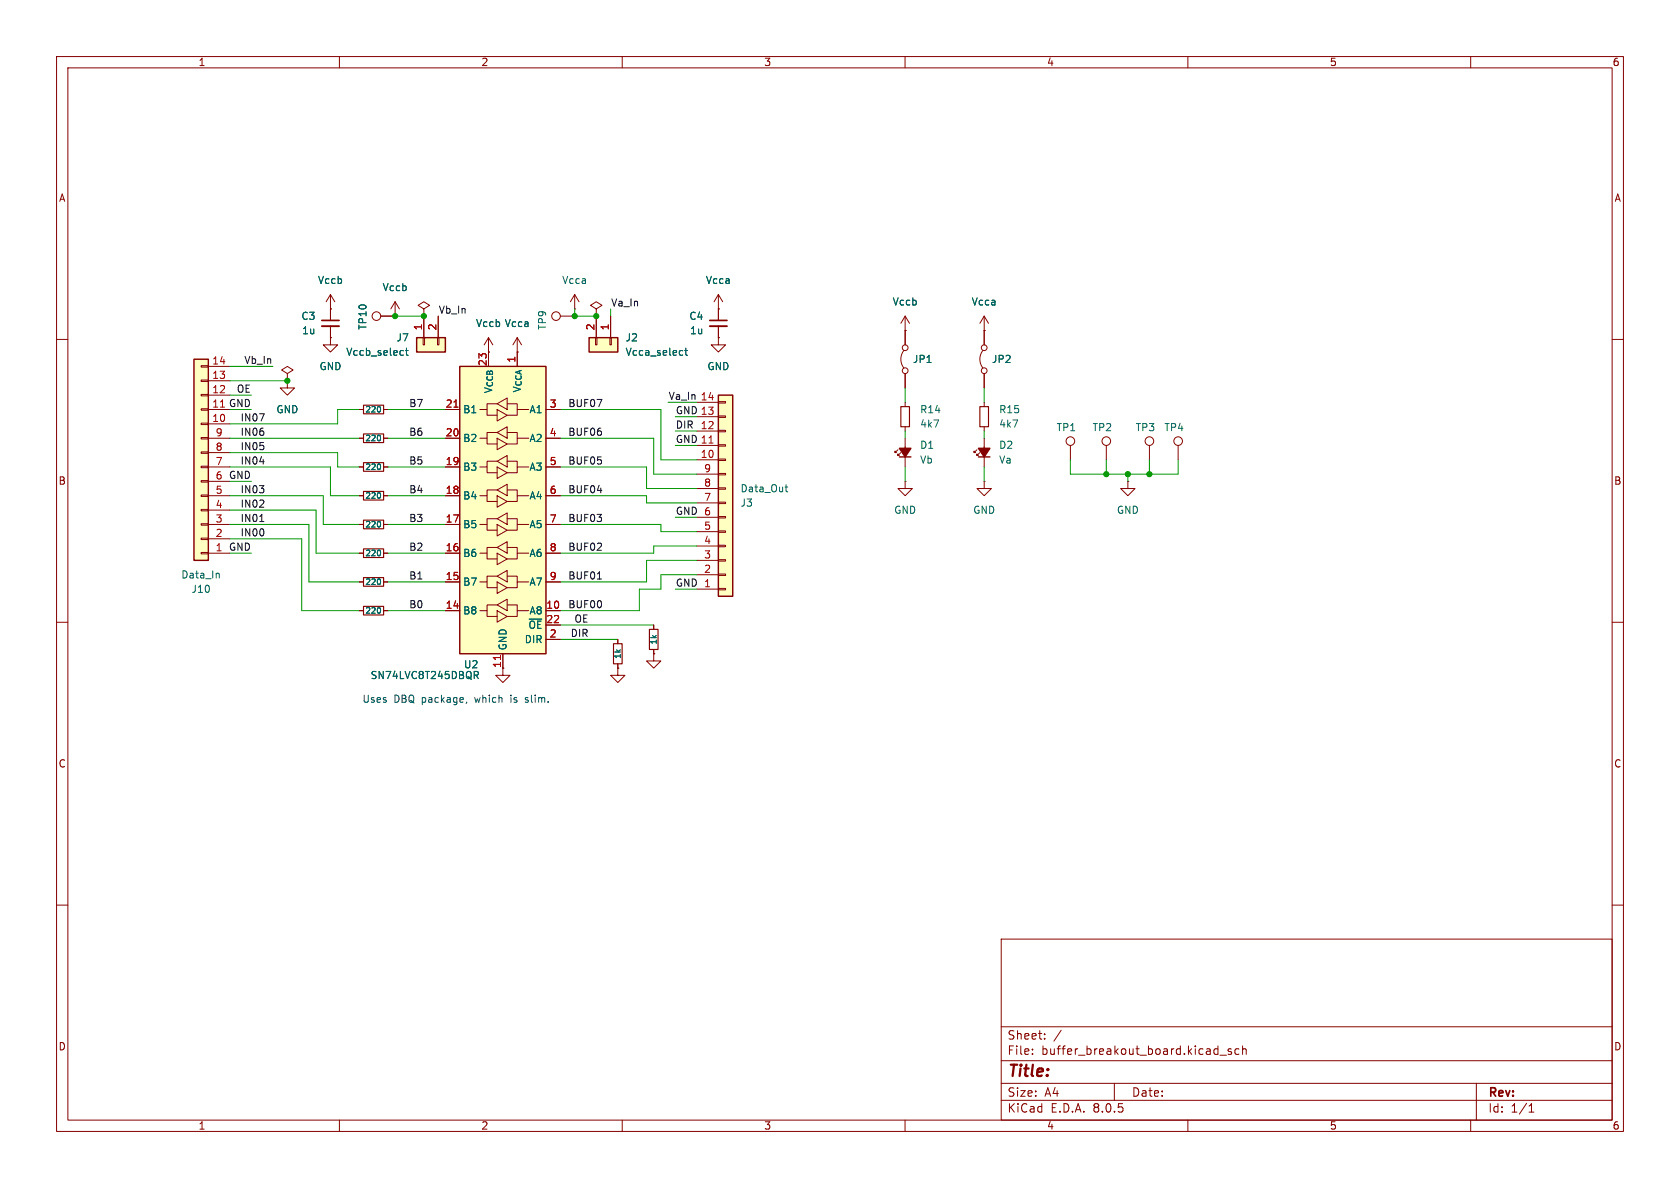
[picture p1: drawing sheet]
<svg xmlns="http://www.w3.org/2000/svg" width="297mm" height="210mm" viewBox="0 0 297 210" stroke-linecap="round" stroke-linejoin="round" font-family="sans-serif">
<g fill="none" stroke="#840000" stroke-width=".18">
<path d="M10 10h277v190h-277zM12 12h273v186h-273zM60 10v2M110 10v2M160 10v2M210 10v2M260 10v2M10 60h2M74.9 54.6l1-.6-1-.7-1 .7 1 .6v1.3M74.9 55.9h.1M99.1 55.9h2.5M101.6 54.6h.1"/>
<path d="M101.6 52.1l.8 1.2M101.6 52.1v2.5M101.6 52.1l-.8 1.2M127 54.6h.1M127 59.7v1.3h-1.3l1.3 1.2 1.3-1.2h-1.3M127 59.7h.1M127 52.1l.8 1.2M127 52.1v4.5M127 57.7v2M127 52.1l-.8 1.2M285 60h2M10 110h2"/>
<path d="M285 110h2M10 160h2M285 160h2M177 166h108v32h-108zM60 198v2M110 198v2M160 198v2M177 194.5h108M177 191.5h108M177 187.5h108M177 181.5h108M182.5 186.3v.1"/>
<path d="M182.5 185.5v.1M184.7 183.6v.1M184.7 182.8v.1M187.6 182.1l-1.3 2M197 191.5v3M210 198v2M215.7 186.5h1.1M217.7 185.5l-.4-.1-.2 .2 .1 .2 .5 .2v.3h-.6M219 185.5l-.4-.1-.3 .3v.4l.2 .2h.5M219.7 185.5l.2-.1 .3 .1 .1 .9M219.7 184.9v1.5M260 198v2"/>
<path d="M261 191.5v6.5M270.3 196.6h.9M270.3 195.5l.4-.4v1.5"/>
<circle cx="98.3" cy="55.9" r=".76"/>
</g>
<path d="M125.5 57.7h3" fill="none" stroke="#840000" stroke-width=".33"/>
<path d="M125.5 56.6h3" fill="none" stroke="#840000" stroke-width=".3"/>
<path d="M127 69.9h2.5v35.5h-2.5z" fill="#ffffc2"/>
<g fill="none" stroke="#840000" stroke-width=".18">
<path d="M58.4 54.6h.1M58.4 59.7v1.3h-1.3l1.3 1.2 1.3-1.2h-1.3M58.4 59.7h.1M58.4 52.1l-.7 1.2M58.4 52.1v4.5M58.4 57.7v2M58.4 52.1l.8 1.2M67.3 55.9h2.5M123.2 78.7h3.8M123.2 76.2h3.8M123.2 73.7h3.8M123.2 71.1h3.8"/>
<path d="M127 71h1.3v.2h-1.3zM127 73.5h1.3v.3h-1.3zM127 76.1h1.3v.2h-1.3zM127 78.6h1.3v.3h-1.3zM160 71.1v.8M160 75.4v.8M123.2 81.3h3.8M123.2 99.1h3.8M123.2 96.5h3.8M123.2 94h3.8M123.2 91.4h3.8M123.2 88.9h3.8"/>
<path d="M123.2 86.4h3.8M123.2 83.8h3.8M127 81.2h1.3v.2h-1.3zM127 83.7h1.3v.2h-1.3zM127 86.2h1.3v.3h-1.3zM127 88.8h1.3v.2h-1.3zM127 91.3h1.3v.3h-1.3zM127 93.9h1.3v.2h-1.3zM127 96.4h1.3v.2h-1.3zM127 98.9h1.3v.3h-1.3zM123.2 104.1h3.8M123.2 101.6h3.8"/>
<path d="M127 101.5h1.3v.2h-1.3zM127 104h1.3v.3h-1.3z"/>
<circle cx="66.5" cy="55.9" r=".76"/>
</g>
<path d="M127 69.9h2.5v35.5h-2.5z" fill="none" stroke="#840000" stroke-width=".25"/>
<path d="M125.3 78.3h.8" fill="none" stroke="#a90000" stroke-width=".18"/>
<path d="M138.8 86.1h.5M139 86.8l.3 .1" fill="none" stroke="#006464" stroke-width=".18"/>
<path d="M56.9 57.7h3" fill="none" stroke="#840000" stroke-width=".33"/>
<path d="M56.9 56.6h3" fill="none" stroke="#840000" stroke-width=".3"/>
<path d="M159.3 71.9h1.5v3.5h-1.5z" fill="none" stroke="#840000" stroke-width=".2"/>
<path d="M73.7 59.7h5v2.5h-5z" fill="#ffffc2"/>
<path d="M74.8 59.7h.3v1.3h-.3zM74.9 55.9v3.8M77.3 59.7h.3v1.3h-.3zM77.5 55.9v3.8" fill="none" stroke="#840000" stroke-width=".18"/>
<path d="M73.7 59.7h5v2.5h-5z" fill="none" stroke="#840000" stroke-width=".25"/>
<path d="M71.2 62h.1M71.3 62.7l-.1 .1M71.7 62h.5M71.9 61.5v1.1l.3 .2" fill="none" stroke="#006464" stroke-width=".18"/>
<path d="M104.1 59.7h5.1v2.5h-5.1z" fill="#ffffc2"/>
<g fill="none" stroke="#840000" stroke-width=".18">
<path d="M69.8 55.9h.1M69.8 53.3l-.7 1.3M69.8 53.3v2.6M69.8 53.3l.8 1.3M86.4 59.7l-.8 1.3M86.4 59.7v2.5M86.4 59.7l.7 1.3M91.4 59.7l-.7 1.3M91.4 59.7v2.5M91.4 59.7l.8 1.3M105.3 59.7h.2v1.3h-.2zM105.4 54.6l1-.6-1-.7-1 .7 1 .6v1.3"/>
<path d="M105.4 55.9h.1M105.4 55.9v3.8M107.8 59.7h.3v1.3h-.3zM107.9 55.9v3.8M50.8 67.3v1.3h-1.3l1.3 1.3 1.3-1.3h-1.3M50.8 67.3h.1M50.8 66l1-.6-1-.6-1 .6 1 .6v1.3M63.5 77.5h.8M63.5 72.4h.8M67.8 77.5h.8M67.8 72.4h.8M63.5 82.6h.8"/>
<path d="M63.5 97.8h.8M67.8 82.6h.8M67.8 97.8h.8M63.5 102.9h.8M67.8 102.9h.8"/>
</g>
<path d="M104.1 59.7h5.1v2.5h-5.1z" fill="none" stroke="#840000" stroke-width=".25"/>
<path d="M67.2 77.1v.6M67.2 72v.7M120.6 62h.1M120.7 62.7l-.1 .1M121.1 62h.4M121.2 61.5v1.1l.3 .2M67.2 82.2v.6M67.2 97.4v.7M67.2 102.5v.6" fill="none" stroke="#006464" stroke-width=".18"/>
<path d="M64.3 76.7h3.5v1.5h-3.5zM64.3 71.6h3.5v1.6h-3.5zM64.3 81.8h3.5v1.5h-3.5zM64.3 97h3.5v1.6h-3.5zM64.3 102.1h3.5v1.5h-3.5z" fill="none" stroke="#840000" stroke-width=".2"/>
<path d="M34.3 63.5h2.5v35.6h-2.5z" fill="#ffffc2"/>
<g fill="none" stroke="#840000" stroke-width=".18">
<path d="M35.6 64.6h1.2v.3h-1.2zM35.6 67.2h1.2v.2h-1.2zM35.6 69.7h1.2v.3h-1.2zM35.6 72.3h1.2v.2h-1.2zM35.6 74.8h1.2v.3h-1.2zM35.6 77.3h1.2v.3h-1.2zM35.6 79.9h1.2v.2h-1.2zM36.8 74.9h3.8M36.8 72.4h3.8M36.8 69.9h3.8M36.8 67.3h3.8M36.8 64.8h3.8"/>
<path d="M36.8 77.5h3.8M35.6 82.4h1.2v.3h-1.2zM35.6 85h1.2v.2h-1.2zM35.6 87.5h1.2v.3h-1.2zM35.6 90h1.2v.3h-1.2zM35.6 92.6h1.2v.2h-1.2zM35.6 95.1h1.2v.3h-1.2zM35.6 97.7h1.2v.2h-1.2zM36.8 97.8h3.8M36.8 95.3h3.8M36.8 92.7h3.8M36.8 90.2h3.8"/>
<path d="M36.8 87.6h3.8M36.8 85.1h3.8M36.8 82.6h3.8M36.8 80h3.8M63.5 92.7h.8M63.5 87.6h.8M67.8 92.7h.8M67.8 87.6h.8M160 85.1v1.3h1.3l-1.3 1.2-1.3-1.2h1.3M160 85.1h.1"/>
</g>
<path d="M34.3 63.5h2.5v35.6h-2.5z" fill="none" stroke="#840000" stroke-width=".25"/>
<path d="M67.2 87.3v.6M67.2 92.4v.6M38.6 101.3l.2 .2v.7" fill="none" stroke="#006464" stroke-width=".18"/>
<path d="M64.3 86.9h3.5v1.5h-3.5zM64.3 91.9h3.5v1.6h-3.5z" fill="none" stroke="#840000" stroke-width=".2"/>
<path d="M81.3 64.8h15.2v50.8h-15.2z" fill="#ffffc2"/>
<path d="M81.3 64.8h15.2v50.8h-15.2zM159 80.8h2M173 80.8h2" fill="none" stroke="#840000" stroke-width=".25"/>
<g fill="none" stroke="#840000" stroke-width=".18">
<path d="M58.4 54.6h.1M58.4 59.7h.1M58.4 54.6v2M58.4 57.7v2M67.3 55.9h2.5M69.8 55.9h.1M74.9 55.9h.1M74.9 55.9v3.8M77.5 55.9v3.8M105.4 55.9h.1M105.4 55.9v3.8M107.9 55.9v3.8"/>
<path d="M127 54.6h.1M127 59.7h.1M127 54.6v2M127 57.7v2M160 58.4h.1M160 55.9v5.1M160 55.9l-.7 1.3M160 55.9l.8 1.3M174 58.4h.1M174 55.9v5.1M174 55.9l.8 1.3M174 55.9l-.8 1.3"/>
<path d="M50.8 67.3h.1M63.5 77.5h.8M63.5 72.4h.8M67.8 77.5h.8M67.8 72.4h.8M78.7 77.5h2.6M78.7 72.4h2.6M86.1 72.4v1h1.8M86.1 77.5v1h1.8M87.9 71.4l1.8-1v2zM87.9 71.4h-1.8v1h-1.3M87.9 72.4l1.8 1-1.8 1z"/>
<path d="M87.9 76.5l1.8-1.1v2.1zM87.9 76.5h-1.8v1h-1.3M87.9 77.5l1.8 1-1.8 1zM89.7 71.4h1.7v1M89.7 76.5h1.7v1M93.5 72.4h-2.1v1h-1.7M93.5 77.5h-2.1v1h-1.7M96.5 77.5h2.6M96.5 72.4h2.6M158.7 79.5l-.5 .5v-.2v.2h.3M159.8 62a2.54 2.54 0 0 0 0 3M160 66v2.6"/>
<path d="M160 77.5v5.1M172.7 79.5l-.5 .5v-.2v.2h.3M173.7 62a2.54 2.54 0 0 0 0 3M174 66v2.6M174 71.1v.8M174 75.4v.8M174 77.5v5.1M189.2 78.7v2.6M195.6 78.7v2.6M203.2 78.7v2.6M208.3 78.7v2.6M63.5 97.8h.8"/>
<path d="M63.5 92.7h.8M63.5 87.6h.8M63.5 82.6h.8M67.8 97.8h.8M67.8 92.7h.8M67.8 87.6h.8M67.8 82.6h.8M78.7 97.8h2.6M78.7 92.7h2.6M78.7 87.6h2.6M78.7 82.6h2.6M86.1 92.7v1h1.8"/>
<path d="M86.1 82.6v1h1.8M86.1 97.8v1h1.8M86.1 87.6v1h1.8M87.9 91.7l1.8-1v2zM87.9 81.5l1.8-1v2.1zM87.9 91.7h-1.8v1h-1.3M87.9 81.5h-1.8v1.1h-1.3M87.9 92.7l1.8 1-1.8 1zM87.9 87.6l1.8 1-1.8 1.1zM87.9 82.6l1.8 1-1.8 1zM87.9 96.8l1.8-1v2zM87.9 86.6l1.8-1v2z"/>
<path d="M87.9 96.8h-1.8v1h-1.3M87.9 86.6h-1.8v1h-1.3M87.9 97.8l1.8 1-1.8 1zM89.7 91.7h1.7v1M89.7 81.5h1.7v1.1M89.7 96.8h1.7v1M89.7 86.6h1.7v1M93.5 92.7h-2.1v1h-1.7M93.5 82.6h-2.1v1h-1.7M93.5 97.8h-2.1v1h-1.7M93.5 87.6h-2.1v1h-1.7M96.5 97.8h2.6"/>
<path d="M96.5 92.7h2.6M96.5 87.6h2.6M96.5 82.6h2.6M159.3 80l-.6 .5v-.2v.2h.3M173.2 80l-.5 .5v-.2v.2h.3M174 85.1v1.3h1.3l-1.3 1.2-1.3-1.2h1.3M174 85.1h.1M199.4 85.1v1.3h1.3l-1.3 1.2-1.3-1.2h1.3M199.4 85.1h.1M63.5 108h.8M63.5 102.9h.8M67.8 108h.8"/>
<path d="M67.8 102.9h.8M78.7 108h2.6M78.7 102.9h2.6M86.1 102.9v1h1.8M86.1 108v1h1.8M87.9 101.9l1.8-1.1v2.1zM87.9 101.9h-1.8v1h-1.3M87.9 108l1.8 1-1.8 1zM87.9 102.9l1.8 1-1.8 1zM87.9 106.9l1.8-1v2.1zM87.9 106.9h-1.8v1.1h-1.3M88.9 115.6v3.8h1.3l-1.3 1.3-1.3-1.3h1.3"/>
<path d="M89.7 101.9h1.7v1M89.7 106.9h1.7v1.1M93.5 102.9h-2.1v1h-1.7M93.5 108h-2.1v1h-1.7M96.5 108h2.6M96.5 102.9h2.6M96.5 113h2.6M96.5 110.5h2.6M109.2 118.1v1.3h1.3l-1.3 1.3-1.3-1.3h1.3M109.2 118.1h.1M109.2 113v.8M109.2 117.3v.8"/>
<path d="M115.6 115.6v1.2h1.2l-1.2 1.3-1.3-1.3h1.3M115.6 115.6h.1M115.6 110.5v.8M115.6 114.8v.8"/>
<circle cx="160" cy="65.5" r=".51"/>
<circle cx="160" cy="61.5" r=".51"/>
<circle cx="174" cy="61.5" r=".51"/>
<circle cx="174" cy="65.5" r=".51"/>
<circle cx="189.2" cy="78" r=".76"/>
<circle cx="195.6" cy="78" r=".76"/>
<circle cx="203.2" cy="78" r=".76"/>
<circle cx="208.3" cy="78" r=".76"/>
</g>
<path d="M80.3 72h.7M88.5 115.9v.7" fill="none" stroke="#a90000" stroke-width=".18"/>
<g fill="none" stroke="#006464" stroke-width=".18">
<path d="M67.2 72v.7M67.2 77.1v.6M71.2 62h.1M71.3 62.7l-.1 .1M71.7 62h.5M71.9 61.5v1.1l.3 .2M120.6 62h.1M120.7 62.7l-.1 .1M121.1 62h.4M121.2 61.5v1.1l.3 .2M67.2 82.2v.6M67.2 87.3v.6"/>
<path d="M67.2 92.4v.6M67.2 97.4v.7M67.2 107.6v.6M67.2 102.5v.6M84.1 119.4l.5 .6M84.6 118.9l-.2 .4-.6 .1"/>
</g>
<path d="M173.2 71.9h1.6v3.5h-1.6zM64.3 107.2h3.5v1.5h-3.5zM108.5 113.8h1.5v3.5h-1.5zM114.8 111.3h1.5v3.5h-1.5z" fill="none" stroke="#840000" stroke-width=".2"/>
<g fill="#840000" stroke="#840000" stroke-width=".25">
<path d="M173 79.2h2l-1 1.6z"/>
<path d="M159 79.2h2l-1 1.6z"/>
</g>
<path d="M45.9 92.2h.7M105.6 102.4h.7" fill="none" stroke="#0f0f0f" stroke-width=".18"/>
<path d="M82.5 124.1l-.1 .2M92.9 124.1l.1 .1M93 123.3l-.1 .2 .1 .2" fill="none" stroke="#0000c2" stroke-width=".18"/>
<g fill="none" stroke="#009600" stroke-width=".18">
<path d="M69.8 55.9h5.1M101.6 54.6v1.3h3.8M107.9 54.6v1.3M40.6 72.4h3.8M40.6 67.3h10.2M40.6 77.5h22.9M40.6 69.9h3.8M40.6 64.8h7.7M63.5 72.4h-3.8v2.5h-19.1M68.6 72.4h10.1M68.6 77.5h10.1M99.1 72.4h17.7v8.9h6.4"/>
<path d="M99.1 77.5h16.5v6.3h7.6M118.1 71.1h5.1M119.4 78.7h3.8M119.4 76.2h3.8M119.4 73.7h3.8M160 68.6v2.5M160 76.2v1.3M174 68.6v2.5M174 76.2v1.3M40.6 95.3h12.7v12.7h10.2M40.6 90.2h15.3v7.6h7.6M40.6 92.7h14v10.2h8.9"/>
<path d="M40.6 97.8h3.8M40.6 87.6h16.5v5.1h6.4M40.6 82.6h17.8v5h5.1M40.6 85.1h3.8M40.6 80h19.1v2.6h3.8M68.6 97.8h10.1M68.6 92.7h10.1M68.6 87.6h10.1M68.6 82.6h10.1M99.1 92.7h17.7v1.3h6.4M99.1 82.6h15.2v3.8h8.9M99.1 87.6h15.2v1.3h8.9"/>
<path d="M119.4 91.4h3.8M123.2 99.1h-8.9v3.8h-15.2M123.2 96.5h-7.6v1.3h-16.5M160 82.6v2.5M174 82.6v2.5M189.2 81.3v2.5h19.1v-2.5M195.6 81.3v2.5M199.4 83.8v1.3M203.2 81.3v2.5M68.6 108h10.1M68.6 102.9h10.1M99.1 110.5h16.5"/>
<path d="M99.1 113h10.1M119.4 104.1h3.8M123.2 101.6h-6.4v2.5h-3.8v3.9h-13.9"/>
</g>
<g fill="#009600" stroke="#009600" stroke-width=".18">
<circle cx="69.8" cy="55.9" r=".46"/>
<circle cx="50.8" cy="67.3" r=".46"/>
<circle cx="74.9" cy="55.9" r=".46"/>
<circle cx="105.4" cy="55.9" r=".46"/>
<circle cx="101.6" cy="55.9" r=".46"/>
<circle cx="203.2" cy="83.8" r=".46"/>
<circle cx="199.4" cy="83.8" r=".46"/>
<circle cx="195.6" cy="83.8" r=".46"/>
</g>
<text font-size="2.8" fill="#840000" x="178" y="190.9">Title:</text>
<g font-size="2.1" fill="#840000">
<text x="178" y="184">Sheet:</text>
<text x="178" y="186.7">File:</text>
<text x="184.1" y="186.7">buffer_breakout_board.kicad_sch</text>
<text x="178" y="196.9">KiCad</text>
<text x="178" y="194.1">Size:</text>
<text x="184.7" y="194.1">A4</text>
<text x="185.7" y="196.9">E.D.A.</text>
<text x="193.3" y="196.9">8.0.5</text>
<text x="200" y="194.1">Date:</text>
<text x="263" y="194.3">Rev:</text>
<text x="263" y="196.9">Id:</text>
<text x="267.1" y="196.9">1/1</text>
</g>
<g font-size="1.8" fill="#840000">
<text x="35" y="11.9">1</text>
<text x="85" y="11.9">2</text>
<text x="135" y="11.9">3</text>
<text x="185" y="11.9">4</text>
<text x="235" y="11.9">5</text>
<text x="285" y="11.9">6</text>
<text x="10.3" y="35.9">A</text>
<text x="285.3" y="35.9">A</text>
<text x="10.3" y="85.9">B</text>
<text x="285.3" y="85.9">B</text>
<text x="88.6" y="118.2" transform="rotate(-90 88.6 118.2)">11</text>
<text x="10.3" y="135.9">C</text>
<text x="285.3" y="135.9">C</text>
<text x="10.3" y="185.9">D</text>
<text x="285.3" y="185.9">D</text>
<text x="35" y="199.9">1</text>
<text x="85" y="199.9">2</text>
<text x="135" y="199.9">3</text>
<text x="185" y="199.9">4</text>
<text x="235" y="199.9">5</text>
<text x="285" y="199.9">6</text>
</g>
<g font-size="1.8" fill="#006464">
<text x="56.1" y="50.4">Vccb</text>
<text x="67.5" y="51.7">Vccb</text>
<text x="99.3" y="50.4">Vcca</text>
<text x="124.7" y="50.4">Vcca</text>
<text x="53.2" y="56.7">C3</text>
<text x="53.3" y="59.3">1u</text>
<text x="65" y="58.4" transform="rotate(-90 65 58.4)">TP10</text>
<text x="84.1" y="58">Vccb Vcca</text>
<text x="96.7" y="58.4" transform="rotate(-90 96.7 58.4)">TP9</text>
<text x="121.8" y="56.7">C4</text>
<text x="121.9" y="59.3">1u</text>
<text x="157.7" y="54.2">Vccb</text>
<text x="171.7" y="54.2">Vcca</text>
<text x="56.4" y="65.6">GND</text>
<text x="61.1" y="63.1">Vccb_select</text>
<text x="70" y="60.6">J7</text>
<text x="110.5" y="60.6">J2</text>
<text x="110.5" y="63.1">Vcca_select</text>
<text x="125" y="65.6">GND</text>
<text x="161.3" y="64.4">JP1</text>
<text x="175.3" y="64.4">JP2</text>
<text x="87.2" y="69.7" transform="rotate(-90 87.2 69.7)">V_{CCB}</text>
<text x="92.3" y="69.5" transform="rotate(-90 92.3 69.5)">V_{CCA}</text>
<text x="48.8" y="73.3">GND</text>
<text x="81.8" y="73.3">B1</text>
<text x="93.5" y="73.3">A1</text>
<text x="162.6" y="75.8">4k7</text>
<text x="162.6" y="73.3">R14</text>
<text x="176.5" y="75.8">4k7</text>
<text x="176.5" y="73.3">R15</text>
<text x="186.7" y="76.4">TP1</text>
<text x="193" y="76.4">TP2</text>
<text x="200.7" y="76.4">TP3</text>
<text x="205.7" y="76.4">TP4</text>
<text x="81.8" y="83.4">B3</text>
<text x="81.8" y="78.3">B2</text>
<text x="93.5" y="78.3">A2</text>
<text x="93.5" y="83.4">A3</text>
<text x="162.6" y="79.5">D1</text>
<text x="162.6" y="82.1">Vb</text>
<text x="176.5" y="79.5">D2</text>
<text x="176.5" y="82.1">Va</text>
<text x="81.8" y="88.5">B4</text>
<text x="93.5" y="88.5">A4</text>
<text x="130.8" y="89.8">J3</text>
<text x="130.8" y="87.2">Data_Out</text>
<text x="81.8" y="93.6">B5</text>
<text x="93.5" y="93.6">A5</text>
<text x="158" y="91">GND</text>
<text x="172" y="91">GND</text>
<text x="197.4" y="91">GND</text>
<text x="81.8" y="98.7">B6</text>
<text x="93.5" y="98.7">A6</text>
<text x="32" y="102.5">Data_In</text>
<text x="33.8" y="105">J10</text>
<text x="81.8" y="103.7">B7</text>
<text x="93.5" y="103.7">A7</text>
<text x="81.8" y="108.8">B8</text>
<text x="92.7" y="113.9">DIR</text>
<text x="93.3" y="111.4">~{OE}</text>
<text x="93.5" y="108.8">A8</text>
<text x="81.9" y="118.3">U2</text>
<text x="89.8" y="115.1" transform="rotate(-90 89.8 115.1)">GND</text>
<text x="65.4" y="120.2">SN74LVC8T245DBQR</text>
</g>
<g font-size="1.8" fill="#a90000">
<text x="74.7" y="58.5" transform="rotate(-90 74.7 58.5)">1</text>
<text x="77.2" y="58.5" transform="rotate(-90 77.2 58.5)">2</text>
<text x="105.2" y="58.5" transform="rotate(-90 105.2 58.5)">2</text>
<text x="107.7" y="58.5" transform="rotate(-90 107.7 58.5)">1</text>
<text x="37.4" y="64.5">14</text>
<text x="86.1" y="64.8" transform="rotate(-90 86.1 64.8)">23</text>
<text x="91.2" y="64.2" transform="rotate(-90 91.2 64.2)">1</text>
<text x="37.4" y="69.6">12</text>
<text x="37.4" y="67.1">13</text>
<text x="37.4" y="74.7">10</text>
<text x="38" y="77.2">9</text>
<text x="78.7" y="77.2">20</text>
<text x="78.7" y="72.1">21</text>
<text x="97.1" y="72.1">3</text>
<text x="97.1" y="77.2">4</text>
<text x="123.8" y="75.9">12</text>
<text x="38" y="82.3">7</text>
<text x="38" y="79.8">8</text>
<text x="78.7" y="82.3">19</text>
<text x="97.1" y="82.3">5</text>
<text x="123.8" y="81">10</text>
<text x="124.4" y="83.6">9</text>
<text x="38" y="89.9">4</text>
<text x="38" y="87.4">5</text>
<text x="38" y="84.8">6</text>
<text x="78.7" y="87.4">18</text>
<text x="97.1" y="87.4">6</text>
<text x="124.4" y="88.6">7</text>
<text x="124.4" y="86.1">8</text>
<text x="38" y="95">2</text>
<text x="38" y="92.5">3</text>
<text x="78.7" y="92.5">17</text>
<text x="97.1" y="92.5">7</text>
<text x="124.4" y="93.7">5</text>
<text x="38" y="97.5">1</text>
<text x="78.7" y="97.5">16</text>
<text x="97.1" y="97.5">8</text>
<text x="124.4" y="101.3">2</text>
<text x="124.4" y="98.8">3</text>
<text x="124.4" y="96.3">4</text>
<text x="78.7" y="107.7">14</text>
<text x="78.7" y="102.6">15</text>
<text x="96.5" y="107.7">10</text>
<text x="97.1" y="102.6">9</text>
<text x="96.5" y="110.2">22</text>
<text x="97.1" y="112.8">2</text>
</g>
<g font-size="1.8" fill="#0f0f0f">
<text x="77.5" y="55.5">Vb_In</text>
<text x="107.9" y="54.3">Va_In</text>
<text x="43.1" y="64.4">Vb_In</text>
<text x="41.8" y="69.5">OE</text>
<text x="118.1" y="70.8">Va_In 14</text>
<text x="37.4" y="72.1">11 GND</text>
<text x="42.4" y="77.1">IN06</text>
<text x="42.4" y="74.6">IN07</text>
<text x="72.2" y="77.1">B6</text>
<text x="72.2" y="72">B7</text>
<text x="100.4" y="77.1">BUF06</text>
<text x="100.4" y="72">BUF07</text>
<text x="119.4" y="73.3">GND 13</text>
<text x="119.4" y="75.9">DIR</text>
<text x="42.4" y="82.2">IN04</text>
<text x="42.4" y="79.7">IN05</text>
<text x="72.2" y="82.2">B5</text>
<text x="100.4" y="82.2">BUF05</text>
<text x="119.4" y="78.4">GND 11</text>
<text x="40.4" y="84.7">GND</text>
<text x="42.4" y="89.8">IN02</text>
<text x="42.4" y="87.3">IN03</text>
<text x="72.2" y="87.3">B4</text>
<text x="100.4" y="87.3">BUF04</text>
<text x="42.4" y="94.9">IN00</text>
<text x="42.4" y="92.4">IN01</text>
<text x="72.2" y="92.4">B3</text>
<text x="100.4" y="92.4">BUF03</text>
<text x="119.4" y="91.1">GND 6</text>
<text x="40.4" y="97.4">GND</text>
<text x="72.2" y="97.4">B2</text>
<text x="100.4" y="97.4">BUF02</text>
<text x="72.2" y="102.5">B1</text>
<text x="72.2" y="107.6">B0</text>
<text x="100.4" y="107.6">BUF00</text>
<text x="100.4" y="102.5">BUF01</text>
<text x="119.4" y="103.8">GND 1</text>
<text x="100.8" y="112.7">DIR</text>
<text x="101.5" y="110.1">OE</text>
</g>
<g font-size="1.8" fill="#0000c2">
<text x="64" y="124.4">Uses</text>
<text x="69.6" y="124.4">DBQ package,</text>
<text x="84.2" y="124.4">which</text>
<text x="90.7" y="124.4">is</text>
<text x="93.5" y="124.4">slim.</text>
</g>
<g font-size="1.4" fill="#006464">
<text x="64.5" y="73.1">220</text>
<text x="64.5" y="78.2">220</text>
<text x="64.5" y="83.3">220</text>
<text x="64.5" y="88.4">220</text>
<text x="64.5" y="93.4">220</text>
<text x="64.5" y="98.5">220</text>
<text x="64.5" y="103.6">220</text>
<text x="64.5" y="108.7">220</text>
<text x="109.9" y="116.6" transform="rotate(-90 109.9 116.6)">1k</text>
<text x="116.3" y="114" transform="rotate(-90 116.3 114)">1k</text>
</g>
</svg>
